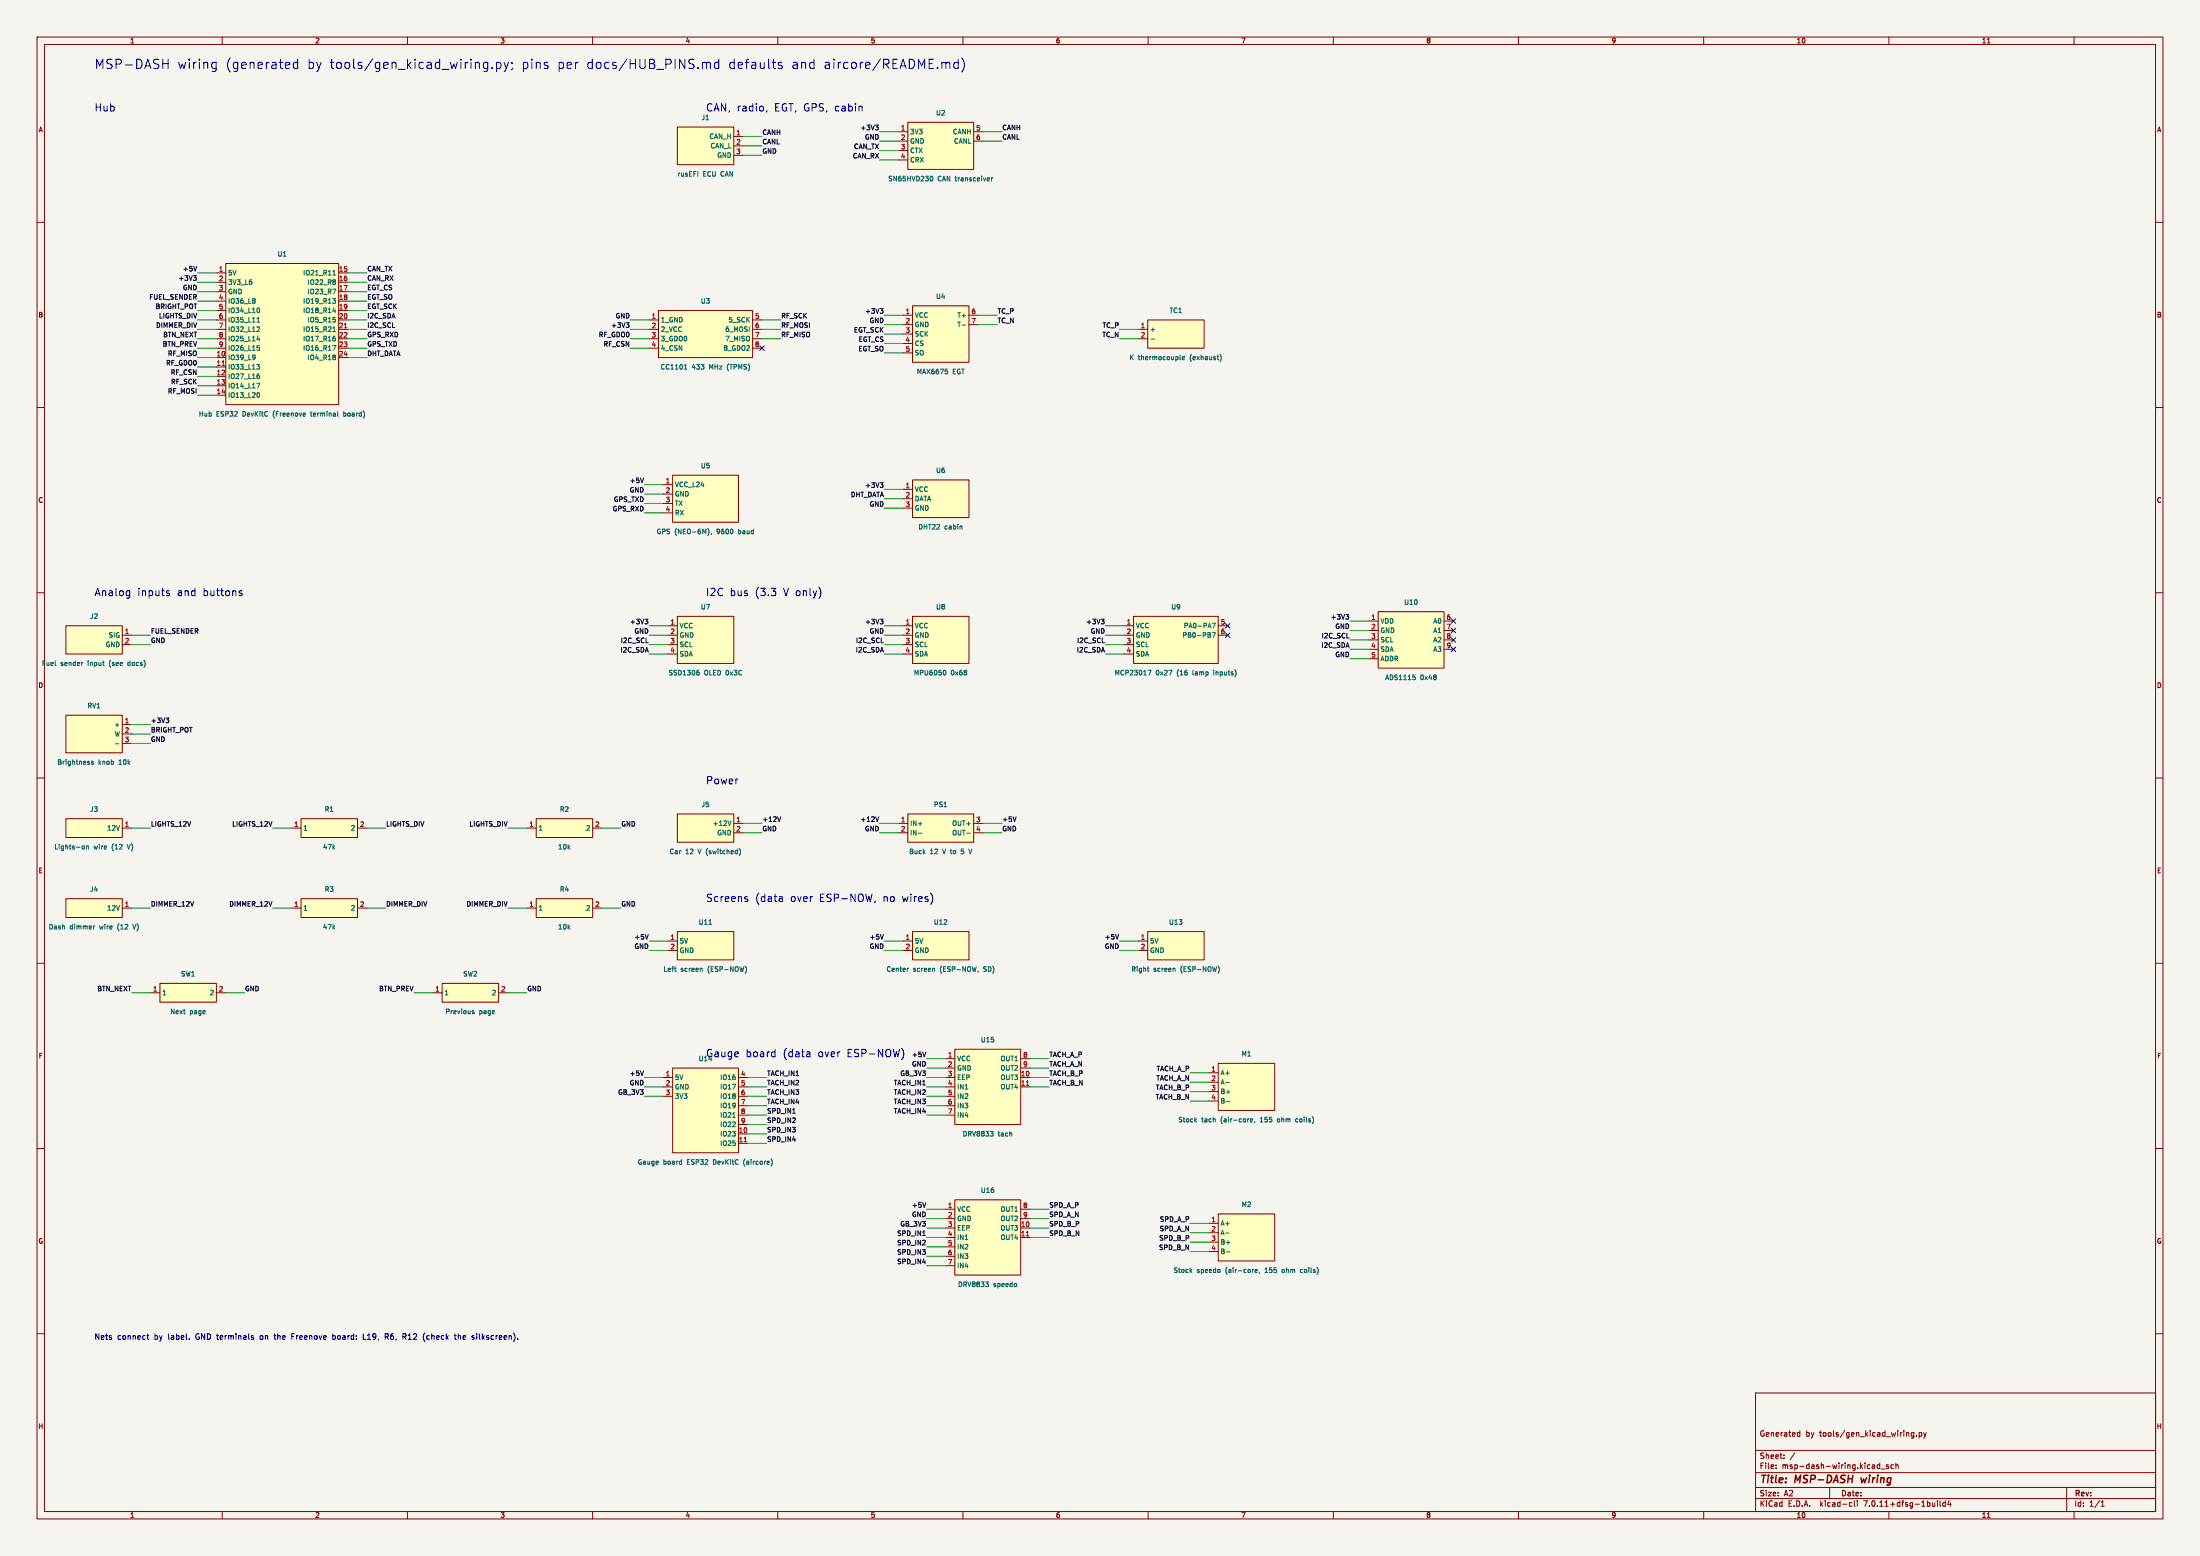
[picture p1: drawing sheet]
<svg xmlns="http://www.w3.org/2000/svg" width="594mm" height="420mm" viewBox="0 0 594 420" stroke-linecap="round" stroke-linejoin="round" font-family="sans-serif">
<path d="M0 0h594v420h-594z" fill="#f5f4ef" stroke="#f5f4ef" stroke-width=".27"/>
<g fill="none" stroke="#840000" stroke-width=".27">
<path d="M10 10h574v400h-574zM12 12h570v396h-570zM60 10v2M110 10v2M160 10v2M210 10v2M260 10v2M310 10v2M360 10v2M410 10v2M460 10v2M510 10v2"/>
<path d="M536.6 11.6h.7M560 10v2M182.9 34.3h15.2v10.2h-15.2zM198.1 36.8h2.6M198.1 39.4h2.6M242.6 35.6h2.5M242.6 38.1h2.5M245.1 33h17.8v12.7h-17.8zM262.9 35.6h2.5M262.9 38.1h2.5M10 60h2M198.1 41.9h2.6"/>
<path d="M242.6 40.6h2.5M242.6 43.2h2.5M582 60h2M58.4 73.7h2.6M58.4 76.2h2.6M58.4 78.7h2.6M61 71.1h30.4v38.1h-30.4zM91.4 73.7h2.6M91.4 76.2h2.6M91.4 78.7h2.6M58.4 88.9h2.6M58.4 91.4h2.6"/>
<path d="M58.4 96.5h2.6M58.4 99.1h2.6M58.4 81.3h2.6M58.4 83.8h2.6M58.4 86.4h2.6M58.4 94h2.6M91.4 88.9h2.6M91.4 91.4h2.6M91.4 96.5h2.6M91.4 81.3h2.6M91.4 83.8h2.6M91.4 86.4h2.6"/>
<path d="M91.4 94h2.6M175.3 88.9h2.5M175.3 91.4h2.5M175.3 86.4h2.5M175.3 94h2.5M177.8 83.8h25.4v12.7h-25.4zM203.2 88.9h2.5M203.2 91.4h2.5M203.2 86.4h2.5M203.2 94h2.5M243.8 85.1h2.6M243.8 87.6h2.6"/>
<path d="M243.8 90.2h2.6M243.8 92.7h2.6M243.8 95.3h2.6M246.4 82.6h15.2v15.2h-15.2zM261.6 85.1h2.6M261.6 87.6h2.6M307.3 88.9h2.6M307.3 91.4h2.6M309.9 86.4h15.2v7.6h-15.2zM10 110h2M58.4 101.6h2.6M58.4 104.1h2.6"/>
<path d="M58.4 106.7h2.6M582 110h2M179.1 130.8h2.5M179.1 133.4h2.5M179.1 135.9h2.5M179.1 138.4h2.5M181.6 128.3h17.8v12.7h-17.8zM243.8 132.1h2.6M243.8 134.6h2.6M243.8 137.2h2.6M246.4 129.5h15.2v10.2h-15.2zM10 160h2"/>
<path d="M582 160h2M17.8 168.9h15.2v7.6h-15.2zM33 171.5h2.6M33 174h2.6M180.3 168.9h2.6M180.3 171.5h2.6M180.3 174h2.6M180.3 176.5h2.6M182.9 166.4h15.2v12.7h-15.2zM243.8 168.9h2.6M243.8 171.5h2.6M243.8 174h2.6"/>
<path d="M243.8 176.5h2.6M246.4 166.4h15.2v12.7h-15.2zM303.5 168.9h2.6M303.5 171.5h2.6M303.5 174h2.6M303.5 176.5h2.6M306.1 166.4h22.8v12.7h-22.8zM328.9 168.9h2.6M328.9 171.5h2.6M369.6 167.6h2.5M369.6 170.2h2.5M369.6 172.7h2.5"/>
<path d="M369.6 175.3h2.5M369.6 177.8h2.5M372.1 165.1h17.8v15.2h-17.8zM389.9 167.6h2.5M389.9 170.2h2.5M389.9 172.7h2.5M389.9 175.3h2.5M17.8 193h15.2v10.2h-15.2zM33 195.6h2.6M33 198.1h2.6M10 210h2M33 200.7h2.6"/>
<path d="M182.9 219.7h15.2v7.6h-15.2zM245.1 219.7h17.8v7.6h-17.8zM582 210h2M17.8 221h15.2v5.1h-15.2zM33 223.5h2.6M78.7 223.5h2.6M81.3 221h15.2v5.1h-15.2zM96.5 223.5h2.6M142.2 223.5h2.6M144.8 221h15.2v5.1h-15.2zM160 223.5h2.6M198.1 222.3h2.6"/>
<path d="M198.1 224.8h2.6M242.6 222.3h2.5M242.6 224.8h2.5M262.9 222.3h2.5M262.9 224.8h2.5M10 260h2M17.8 242.6h15.2v5.1h-15.2zM33 245.1h2.6M78.7 245.1h2.6M81.3 242.6h15.2v5.1h-15.2zM96.5 245.1h2.6M142.2 245.1h2.6"/>
<path d="M144.8 242.6h15.2v5.1h-15.2zM160 245.1h2.6M180.3 254h2.6M180.3 256.5h2.6M182.9 251.5h15.2v7.6h-15.2zM243.8 254h2.6M243.8 256.5h2.6M246.4 251.5h15.2v7.6h-15.2zM307.3 254h2.6M307.3 256.5h2.6M309.9 251.5h15.2v7.6h-15.2zM582 260h2"/>
<path d="M40.6 268h2.6M43.2 265.4h15.2v5.1h-15.2zM58.4 268h2.6M116.8 268h2.6M119.4 265.4h15.2v5.1h-15.2zM134.6 268h2.6M179.1 290.8h2.5M179.1 293.4h2.5M179.1 295.9h2.5M181.6 288.3h17.8v22.9h-17.8zM199.4 290.8h2.5M199.4 293.4h2.5"/>
<path d="M199.4 295.9h2.5M199.4 298.5h2.5M255.3 285.8h2.5M255.3 290.8h2.5M255.3 293.4h2.5M255.3 288.3h2.5M255.3 295.9h2.5M255.3 298.5h2.5M257.8 283.2h17.8v20.3h-17.8zM275.6 285.8h2.5M275.6 290.8h2.5M275.6 293.4h2.5"/>
<path d="M275.6 288.3h2.5M326.4 289.6h2.5M326.4 292.1h2.5M326.4 294.6h2.5M326.4 297.2h2.5M328.9 287h15.3v12.7h-15.3zM10 310h2M199.4 301h2.5M199.4 306.1h2.5M199.4 308.6h2.5M199.4 303.5h2.5M255.3 301h2.5"/>
<path d="M582 310h2M255.3 326.4h2.5M255.3 331.5h2.5M255.3 334h2.5M255.3 328.9h2.5M255.3 336.6h2.5M255.3 339.1h2.5M257.8 323.9h17.8v20.3h-17.8zM275.6 326.4h2.5M275.6 331.5h2.5M275.6 334h2.5M275.6 328.9h2.5"/>
<path d="M326.4 330.2h2.5M326.4 332.7h2.5M326.4 335.3h2.5M326.4 337.8h2.5M328.9 327.7h15.3v12.7h-15.3zM255.3 341.6h2.5M10 360h2M474 376h108v32h-108zM582 360h2M474 397.5h108M474 391.5h108M479.5 396.2v.2"/>
<path d="M479.5 395.4v.2M481.7 393.5v.2M481.7 392.7v.2M484.6 392.1l-1.3 1.9M485.4 387.6h.6M485.4 386.7h.6M486 386.2v1.5M506.8 396.1l.3 .3 .4-.1M507.5 394.9v1.5M507.5 395.4h-.4l-.3 .3M507.9 396.5h1.1M509.9 395.4h-.4l-.2 .2 .1 .2 .5 .1v.4h-.6"/>
<path d="M511.2 395.4h-.4l-.3 .3 .2 .6h.5M511.9 395.5l.6-.1v1M511.9 394.9v1.5M516.7 386.7h-.4l-.3 .3 .2 .6h.5M516.7 386.7v1.2l-.2 .3-.4-.1M517.5 387.5v.2M518.2 386.7h.4l.3 .3-.2 .6h-.5M518.2 386.7v1.5M519.4 386.7l.3 1M519.7 387.7l-.3 .5M520.1 386.7l-.4 1M60 408v2"/>
<path d="M110 408v2M160 408v2M210 408v2M260 408v2M310 408v2M360 408v2M410 408v2M460 408v2M474 404.5h108M474 401.5h108M494 401.5v3M499.6 405.6h.4"/>
<path d="M500 406.5l-.4 .1M500.7 405.1v1.3l.2 .2M501.5 405.1v.1M501.5 405.6v1M510 408v2M523.1 405.1v.1M523.1 405.6v1M523.8 405.1v1.3l.2 .2M525.2 405.6h-.4l-.3 .3 .2 .6h.5M525.2 405.1v1.5M526.2 405l-.3 1.1h.9M526.6 405.6v1"/>
<path d="M536.6 409.6h.7M558 401.5v6.5M560 408v2M567.3 406.6h.9M567.3 405.5l.4-.4v1.5"/>
</g>
<path d="M502.5 398.9l.2 1.3 .5-1" fill="none" stroke="#840000" stroke-width=".4"/>
<g fill="#ffffc2" stroke="#ffffc2" stroke-width=".27">
<path d="M372.1 165.1h17.8v15.2h-17.8z"/>
<path d="M328.9 327.7h15.3v12.7h-15.3z"/>
<path d="M257.8 323.9h17.8v20.3h-17.8z"/>
<path d="M144.8 242.6h15.2v5.1h-15.2z"/>
<path d="M246.4 82.6h15.2v15.2h-15.2z"/>
<path d="M43.2 265.4h15.2v5.1h-15.2z"/>
<path d="M17.8 242.6h15.2v5.1h-15.2z"/>
<path d="M246.4 166.4h15.2v12.7h-15.2z"/>
<path d="M81.3 242.6h15.2v5.1h-15.2z"/>
<path d="M81.3 221h15.2v5.1h-15.2z"/>
<path d="M309.9 86.4h15.2v7.6h-15.2z"/>
<path d="M144.8 221h15.2v5.1h-15.2z"/>
<path d="M17.8 221h15.2v5.1h-15.2z"/>
<path d="M257.8 283.2h17.8v20.3h-17.8z"/>
<path d="M17.8 193h15.2v10.2h-15.2z"/>
<path d="M17.8 168.9h15.2v7.6h-15.2z"/>
<path d="M182.9 34.3h15.2v10.2h-15.2z"/>
<path d="M119.4 265.4h15.2v5.1h-15.2z"/>
<path d="M309.9 251.5h15.2v7.6h-15.2z"/>
<path d="M328.9 287h15.3v12.7h-15.3z"/>
<path d="M246.4 129.5h15.2v10.2h-15.2z"/>
<path d="M181.6 128.3h17.8v12.7h-17.8z"/>
<path d="M306.1 166.4h22.8v12.7h-22.8z"/>
<path d="M61 71.1h30.4v38.1h-30.4z"/>
<path d="M177.8 83.8h25.4v12.7h-25.4z"/>
<path d="M246.4 251.5h15.2v7.6h-15.2z"/>
<path d="M245.1 33h17.8v12.7h-17.8z"/>
<path d="M182.9 166.4h15.2v12.7h-15.2z"/>
<path d="M182.9 251.5h15.2v7.6h-15.2z"/>
<path d="M181.6 288.3h17.8v22.9h-17.8z"/>
<path d="M182.9 219.7h15.2v7.6h-15.2z"/>
<path d="M245.1 219.7h17.8v7.6h-17.8z"/>
</g>
<g fill="none" stroke="#006464" stroke-width=".27">
<path d="M251.3 47.6h.1a.62 .62 0 0 1 .5 .6 .62 .62 0 0 1-.6 .6M267.7 48v.8M268.1 48l-.4 .2M89.8 78h.9l-.6 1.3M89.9 74.2h.7M90 73.3l.2-.3v1.2M90.5 75.6v.3M90.5 76.2v.5M68.8 95.9l.1 .7-.2 .4M68.8 80.7v.4M68.8 81.2v.6M68.9 96.4l-.1 .2"/>
<path d="M69.3 98.4h.8l-.4 .5 .3 .1 .1 .4-.6 .2M69.4 86.9h.7M69.4 91.6h.8M69.4 93.3h.6M69.5 86l.2-.3v1.2M69.6 88.2l.4 .1 .1 .3-.8 .9h.8M69.6 93.8l.5 .2-.1 .4-.4 .2M69.7 83.1a.68 .68 0 0 1 .4 .7 .68 .68 0 0 1-.4 .6M70 91.2v.8M89.8 80.6h.8l-.4 .5 .3 .1 .1 .4-.6 .3M89.8 93.3h.9l-.6 1.3M89.9 84h.8"/>
<path d="M89.9 89.5h.7M90 88.5l.2-.3v1.3M90.1 91.2l.5 .3-.1 .4-.4 .1M90.2 90.7h.3M90.5 83.6v.8M90.5 86.3v.5M90.5 96v.3M90.5 96.5v.5M184.8 99.6h.7M185 98.6l.1-.2v1.2M255.2 99.6h.6M259.7 87.7h1"/>
<path d="M310.8 91.5h1M318.6 95.8v1.1l.2 .2M319.2 96.7l.6-.1v-.3h-.4l-.2 .1 .1 .6h.5M329.4 95.6a1.46 1.46 0 0 1 0 2M69.3 103.4h.9l-.6 1.3M69.6 101.4l.5 .2-.1 .5-.4 .1M69.7 106a.68 .68 0 0 1 .4 .6 .68 .68 0 0 1-.4 .7M69.7 100.9h.3M91.2 112.2l.1 .1M92.8 111.1v1.2M92.8 112.3h.1M92.9 111.5l-.1 .1"/>
<path d="M255.6 100.1l.3 .3-.3 .5M191.1 142.6a1.46 1.46 0 0 1 0 2M192.1 144l-.1 .3M259.7 142v.8M22.3 178.8h.1M327.3 168.2h.8l-.5 1.3M327.3 170.8h.8l-.5 1.2M188.3 181.4l.5 .2-.1 .5-.4 .1M188.4 180.9h.3M255 180.9a.68 .68 0 0 1 .4 .7 .68 .68 0 0 1-.4 .6M309.9 180.9h.9l-.6 1.3M381.5 182.2h.6"/>
<path d="M381.9 182.7l.2 .2-.2 .6M25.2 205.5l-.5 .2 .5 .3v.3h-.5M31.1 200.8h1M22.3 228.4l.3-.1 .2 .3v.5h-.5M23.4 228.5l.5-.1v.8M23.4 228.3v.9M197.4 221.6l-.4 1.2M199.6 229v.1M199.6 229.1a1.47 1.47 0 0 1 0 1.8M248 224.9h.9M261 224.9h1M261.6 229.2l.4 1.2"/>
<path d="M25.6 249.9l-.3 .1M35.8 249.5l.5 1.3M191.4 249.5h.7M127.5 273.1l.5 .3-.2 .2h-.3M127.5 272.8h.5M182.1 261.4h.5M182.5 262.2h.1M189.5 261.4l.1 .8M201.3 260.8a1.49 1.49 0 0 1 0 1.8M245.3 261.4h-.2M252.3 261.4v.8M264.1 262.1v.1"/>
<path d="M264.1 262.2l-.1 .2M309.8 261.4h.4M310 262.1l.2 .1M317.2 261.4l.1 .8M328.9 260.8a1.49 1.49 0 0 1 0 1.8M330.9 292.2h1M331.1 297.3h1M197.8 301.6h.7M208.2 312.9a1.49 1.49 0 0 1 0 1.8M267.4 305.4h.8l-.5 .5M268 305.9v.7M322.7 302.4l.4 .4"/>
<path d="M323.1 302l-.5 .5M337.1 302h.1M337.6 302.4l.6-.1v-.2l-.4-.1-.2 .2 .1 .6h.5M338.8 302.8h.1M338.8 302.8l-.1 .2M350.1 302l-.3 .2 .3 .6M330.9 332.8h1M331.1 337.9h1M266.1 346h.8l-.4 .5M266.8 346.6v.6M321.5 343l.3 .5M321.8 342.6l-.5 .5"/>
<path d="M338.4 342.6h.1M338.9 343.1l.6-.2-.1-.2-.3-.1-.2 .2v.6h.5M340.1 343.4l-.1 .3M351.3 342.6l-.2 .3 .2 .6"/>
</g>
<path d="M59.9 98.6h.8M93 88.5h.7M277.1 293h.7M200.9 308.2h.7M277.1 333.6h.7" fill="none" stroke="#a90000" stroke-width=".27"/>
<g fill="none" stroke="#0f0f0f" stroke-width=".27">
<path d="M236.4 33.8h.7l-.4 .5M236.9 34.3l.2 .2-.2 .5M52.2 74.4h.8l-.4 .5M52.8 74.9l.2 .2-.2 .6M53.1 71.9l-.4 1.2M169.1 87.1h.7l-.4 .5M169.6 87.6l.2 .2-.2 .6M237.6 83.3h.8l-.4 .5M238.2 83.8l.2 .2-.2 .6M173.8 129l-.5 1.3M237.6 130.3h.8l-.4 .5M238.2 130.8l.2 .2-.2 .6"/>
<path d="M174.1 167.1h.8l-.4 .5M174.7 167.6l.2 .3-.2 .5M237.6 167.1h.8l-.4 .5M238.2 167.6l.2 .3-.2 .5M297.3 167.1h.8l-.4 .5M297.9 167.6l.2 .3-.2 .5M363.4 165.9h.7l-.4 .4M363.9 166.3l.2 .3-.2 .5M44.8 193.8h.8l-.4 .5M45.3 194.3l.3 .2-.3 .6M210.8 220.5l-.4 1.2M237.3 220.5l-.5 1.2"/>
<path d="M274.4 220.5l-.5 1.2M175 252.2l-.4 1.3M238.5 252.2l-.4 1.3M302 252.2l-.4 1.3M173.8 289l-.5 1.3M250 284l-.5 1.2M214 300.5h.7M249.1 333.5h.7M250 324.6l-.5 1.3"/>
</g>
<g fill="none" stroke="#0000c2" stroke-width=".27">
<path d="M44 17.2h1.4M45.4 16v2.5M57.6 16.8l.8 .1M58.4 16.8v2l-.3 .4-.6 .1M58.4 18.4l-.8 .1M80.4 16.9l-.7-.1-.5 .5v.7l.2 .4h1M80.4 16v2.5M131.7 16.8v2l-.5 .5-.6-.1M131.7 16.9l-.7-.1-.5 .5v.7l.2 .4h1M132.9 18.2v.3M134.1 16.9l.7-.1 .5 .5v.7l-.3 .4h-.9M134.1 16.8v2.5"/>
<path d="M136.1 16.8l.6 1.7M136.7 18.5l-.2 .6-.4 .2M137.3 16.8l-.6 1.7M138.2 16.9v.3M138.4 18.4l-.3 .4M147.9 17.8v.6M190.4 16.8l.3 .4M190.7 17.2l.4-.4 .6 .1 .1 1.6M190.7 17.2v1.3M194.1 16.9l-.7-.1-.5 .5v.7l.2 .4h1M194.1 16v2.5M208.5 16.8h.9"/>
<path d="M209.2 18.5h.2M211.1 16.9l-.6-.1-.4 .4 .2 .3 .8 .3v.6h-1M256.1 16.8l.4 .4v1.3M258.7 16.9l-.7-.1-.5 .5v.7l.3 .4h.9M258.7 16v2.5M259.7 15.6a2.86 2.86 0 0 1 0 3.8M207.1 29.9l-.2 .4M232.7 28.7l.1 1.3M34.8 159.5l.2 .1M35 159.5v1.6l-.2 .3M45.2 159.5l.5 .1M64.6 159.6h.7"/>
<path d="M208.2 158.8h1.3l-.7 .8M209.4 159.7v.9M221.5 159.1l.1 .7-.1 1.2M35 160.7l-.2 .1M45.2 160.1l.5 .1 .1 .3-.3 .3h-.4M64.6 160l.7 .2 .1 .3-.3 .3-.6-.1M201.4 242.7l.4 .1 .1 .3-.3 .2h-.3M201.4 242l.4 .1M211 242l.3 .3v1M211.3 243.2l-.7 .1M211.3 242.5l-.7 .1M236.3 243.2l-.2 .4"/>
<path d="M251.7 241.9v1.3M209.1 283.9l.2 .1M209.3 283.2v2M209.3 285.2h-.2M218.4 283.9l.3 .3v1M218.7 285.2h-.2M218.7 284.4l-.2 .1M243.6 283.1a2.35 2.35 0 0 1 0 2.8M114.7 359.8l-.1 .1M39.6 360.5h.6M39.9 360v1.3l.3 .2M51.1 361.4v.1"/>
<path d="M68.1 360.5l.3 .1M68.1 361l.3 .1 .1 .2-.5 .2M73.9 360.5h.6M78.8 360.7h.5M79.5 360h-.7v1.5M89.9 361.4l.4 .1M89.9 360v1.5M90.3 360.5l-.4 .1M98.1 360v1.5h.7M104.4 360.8l.5 .7M104.8 360.2l-.8-.2v1.5M104.8 360.7l-.8 .1"/>
<path d="M108.8 360h.6l.2 .3-.1 .4-.7 .1M109.1 360.8l.5 .7M114.6 362l.1 .1M115.3 360.7v.7M122.6 360.5h.6M122.9 360v1.3l.3 .2M123.7 360v1.5M123.9 360.5l-.2 .2M128.7 360v.2M128.7 360.5v1"/>
</g>
<g fill="none" stroke="#009600" stroke-width=".27">
<path d="M200.7 36.8h5M200.7 39.4h5M237.5 38.1h5.1M237.5 35.6h5.1M265.4 38.1h5.1M265.4 35.6h5.1M200.7 41.9h5M237.5 43.2h5.1M237.5 40.6h5.1M53.3 76.2h5.1M53.3 78.7h5.1M53.3 73.7h5.1"/>
<path d="M94 76.2h5.1M94 78.7h5.1M94 73.7h5.1M53.3 88.9h5.1M53.3 91.4h5.1M53.3 86.4h5.1M53.3 81.3h5.1M53.3 83.8h5.1M53.3 94h5.1M53.3 96.5h5.1M53.3 99.1h5.1M94 88.9h5.1"/>
<path d="M94 91.4h5.1M94 86.4h5.1M94 81.3h5.1M94 83.8h5.1M94 94h5.1M94 96.5h5.1M170.2 88.9h5.1M170.2 91.4h5.1M170.2 86.4h5.1M170.2 94h5.1M205.7 88.9h5.1M205.7 91.4h5.1"/>
<path d="M205.7 86.4h5.1M238.8 85.1h5M238.8 87.6h5M238.8 95.3h5M238.8 92.7h5M238.8 90.2h5M264.2 85.1h5M264.2 87.6h5M302.3 88.9h5M302.3 91.4h5M53.3 104.1h5.1M53.3 106.7h5.1"/>
<path d="M53.3 101.6h5.1M174 138.4h5.1M174 133.4h5.1M174 135.9h5.1M174 130.8h5.1M238.8 137.2h5M238.8 134.6h5M238.8 132.1h5M35.6 174h5M35.6 171.5h5M175.3 174h5M175.3 171.5h5"/>
<path d="M175.3 168.9h5M175.3 176.5h5M238.8 174h5M238.8 171.5h5M238.8 168.9h5M238.8 176.5h5M298.4 174h5.1M298.4 171.5h5.1M298.4 168.9h5.1M298.4 176.5h5.1M364.5 177.8h5.1M364.5 175.3h5.1"/>
<path d="M364.5 172.7h5.1M364.5 170.2h5.1M364.5 167.6h5.1M35.6 198.1h5M35.6 195.6h5M35.6 200.7h5M35.6 223.5h5M73.7 223.5h5M99.1 223.5h5M137.2 223.5h5M162.6 223.5h5M200.7 224.8h5"/>
<path d="M200.7 222.3h5M237.5 224.8h5.1M237.5 222.3h5.1M265.4 224.8h5.1M265.4 222.3h5.1M35.6 245.1h5M73.7 245.1h5M99.1 245.1h5M137.2 245.1h5M162.6 245.1h5M175.3 254h5M175.3 256.5h5"/>
<path d="M238.8 254h5M238.8 256.5h5M302.3 254h5M302.3 256.5h5M35.6 268h5M61 268h5M111.8 268h5M137.2 268h5M174 290.8h5.1M174 295.9h5.1M174 293.4h5.1M201.9 290.8h5.1"/>
<path d="M201.9 295.9h5.1M201.9 293.4h5.1M201.9 298.5h5.1M250.2 290.8h5.1M250.2 295.9h5.1M250.2 293.4h5.1M250.2 298.5h5.1M250.2 288.3h5.1M250.2 285.8h5.1M278.1 290.8h5.1M278.1 293.4h5.1M278.1 288.3h5.1"/>
<path d="M278.1 285.8h5.1M321.3 294.6h5.1M321.3 292.1h5.1M321.3 289.6h5.1M321.3 297.2h5.1M201.9 301h5.1M201.9 303.5h5.1M201.9 306.1h5.1M201.9 308.6h5.1M250.2 301h5.1M250.2 328.9h5.1M250.2 326.4h5.1"/>
<path d="M250.2 334h5.1M250.2 331.5h5.1M250.2 336.6h5.1M250.2 339.1h5.1M278.1 328.9h5.1M278.1 326.4h5.1M278.1 334h5.1M278.1 331.5h5.1M321.3 337.8h5.1M321.3 330.2h5.1M321.3 335.3h5.1M321.3 332.7h5.1"/>
<path d="M250.2 341.6h5.1"/>
</g>
<g fill="none" stroke="#000084" stroke-width=".27">
<path d="M205.1 93.4l1.2 1.2M206.3 93.4l-1.2 1.2M330.9 168.3l1.2 1.2M330.9 170.8l1.2 1.3M332.1 168.3l-1.2 1.2M332.1 170.8l-1.2 1.3M391.8 174.7l1.2 1.2M391.8 167l1.2 1.2M391.8 169.6l1.2 1.2M391.8 172.1l1.2 1.2M393 174.7l-1.2 1.2M393 167l-1.2 1.2"/>
<path d="M393 169.6l-1.2 1.2M393 172.1l-1.2 1.2"/>
</g>
<g font-size="3.5" fill="#0000c2">
<text x="25.4" y="18.8">MSP-DASH</text>
<text x="47.7" y="18.8">wiring</text>
<text x="60.7" y="18.8">(generated</text>
<text x="82.7" y="18.8">by tools/gen_kicad_wiring.py;</text>
<text x="140.4" y="18.8">pins</text>
<text x="150" y="18.8">per</text>
<text x="157.8" y="18.8">docs/HUB_PINS.md</text>
<text x="196.1" y="18.8">defaults</text>
<text x="213.1" y="18.8">and</text>
<text x="221.8" y="18.8">aircore/README.md)</text>
</g>
<g font-size="2.8" fill="#0000c2">
<text x="25.4" y="30.2">Hub</text>
<text x="190.5" y="30.2">CAN, radio,</text>
<text x="209" y="30.2">EGT, GPS, cabin</text>
<text x="25.4" y="161">Analog</text>
<text x="37" y="161">inputs</text>
<text x="47.7" y="161">and</text>
<text x="54.7" y="161">buttons</text>
<text x="190.5" y="161">I2C</text>
<text x="196.9" y="161">bus</text>
<text x="203.8" y="161">(3.3</text>
<text x="211.4" y="161">V only)</text>
<text x="190.5" y="211.8">Power</text>
<text x="190.5" y="243.6">Screens</text>
<text x="203.8" y="243.6">(data</text>
<text x="213.3" y="243.6">over</text>
<text x="221.1" y="243.6">ESP-NOW,</text>
<text x="238.3" y="243.6">no</text>
<text x="243.5" y="243.6">wires)</text>
<text x="190.5" y="285.5">Gauge</text>
<text x="201.2" y="285.5">board</text>
<text x="211.3" y="285.5">(data</text>
<text x="220.8" y="285.5">over</text>
<text x="228.6" y="285.5">ESP-NOW)</text>
</g>
<g font-size="2.8" fill="#840000">
<text x="475" y="400.9">Title:</text>
<text x="484.7" y="400.9">MSP-DASH</text>
<text x="503.4" y="400.9">wiring</text>
</g>
<g font-size="2.1" fill="#0000c2">
<text x="25.4" y="361.7">Nets</text>
<text x="31.6" y="361.7">connect</text>
<text x="41.7" y="361.7">by</text>
<text x="45.5" y="361.7">label.</text>
<text x="53.1" y="361.7">GND terminals</text>
<text x="70.8" y="361.7">on</text>
<text x="74.8" y="361.7">the</text>
<text x="79.6" y="361.7">Freenove</text>
<text x="90.8" y="361.7">board:</text>
<text x="99.2" y="361.7">L19,</text>
<text x="105.3" y="361.7">R6,</text>
<text x="110.2" y="361.7">R12</text>
<text x="115.9" y="361.7">(check</text>
<text x="124.6" y="361.7">the</text>
<text x="129.4" y="361.7">silkscreen).</text>
</g>
<g font-size="2.1" fill="#840000">
<text x="475" y="388">Generated</text>
<text x="487.5" y="388">by</text>
<text x="491.3" y="388">tools/gen_kicad_wiring.py</text>
<text x="475" y="394">Sheet:</text>
<text x="475" y="396.7">File:</text>
<text x="481.1" y="396.7">msp-dash-wiring.kicad_sch</text>
<text x="475" y="406.9">KiCad</text>
<text x="475" y="404.1">Size:</text>
<text x="481.7" y="404.1">A2</text>
<text x="482.7" y="406.9">E.D.A.</text>
<text x="491.6" y="406.9">kicad-cli</text>
<text x="497" y="404.1">Date:</text>
<text x="503.5" y="406.9">7.0.11+dfsg-1build4</text>
<text x="560" y="404.3">Rev:</text>
<text x="560" y="406.9">Id:</text>
<text x="564.1" y="406.9">1/1</text>
</g>
<g font-size="1.8" fill="#840000">
<text x="35" y="11.9">1</text>
<text x="85" y="11.9">2</text>
<text x="135" y="11.9">3</text>
<text x="185" y="11.9">4</text>
<text x="235" y="11.9">5</text>
<text x="285" y="11.9">6</text>
<text x="335" y="11.9">7</text>
<text x="385" y="11.9">8</text>
<text x="435" y="11.9">9</text>
<text x="485" y="11.9">10</text>
<text x="535" y="11.9">11</text>
<text x="10.3" y="35.9">A</text>
<text x="582.3" y="35.9">A</text>
<text x="10.3" y="85.9">B</text>
<text x="582.3" y="85.9">B</text>
<text x="10.3" y="135.9">C</text>
<text x="582.3" y="135.9">C</text>
<text x="10.3" y="185.9">D</text>
<text x="582.3" y="185.9">D</text>
<text x="10.3" y="235.9">E</text>
<text x="582.3" y="235.9">E</text>
<text x="10.3" y="285.9">F</text>
<text x="582.3" y="285.9">F</text>
<text x="10.3" y="335.9">G</text>
<text x="582.3" y="335.9">G</text>
<text x="10.2" y="385.9">H</text>
<text x="582.2" y="385.9">H</text>
<text x="35" y="409.9">1</text>
<text x="85" y="409.9">2</text>
<text x="135" y="409.9">3</text>
<text x="185" y="409.9">4</text>
<text x="235" y="409.9">5</text>
<text x="285" y="409.9">6</text>
<text x="335" y="409.9">7</text>
<text x="385" y="409.9">8</text>
<text x="435" y="409.9">9</text>
<text x="485" y="409.9">10</text>
<text x="535" y="409.9">11</text>
</g>
<g font-size="1.8" fill="#006464">
<text x="189.3" y="32.6">J1</text>
<text x="252.6" y="31.3">U2</text>
<text x="191.4" y="37.7">CAN_H</text>
<text x="191.7" y="40.2">CAN_L</text>
<text x="245.6" y="36.4">3V3</text>
<text x="245.6" y="39">GND</text>
<text x="245.6" y="41.5">CTX</text>
<text x="257.2" y="36.4">CANH</text>
<text x="257.5" y="39">CANL</text>
<text x="182.8" y="47.9">rusEFI</text>
<text x="189.8" y="47.9">ECU CAN</text>
<text x="193.5" y="42.8">GND</text>
<text x="245.6" y="44">CRX</text>
<text x="239.7" y="49.1">SN65HVD230</text>
<text x="253.2" y="49.1">CAN transceiver</text>
<text x="74.8" y="69.4">U1</text>
<text x="61.5" y="74.5">5V</text>
<text x="61.5" y="77.1">3V3_L6</text>
<text x="81.7" y="74.5">IO21_R11</text>
<text x="82.9" y="77.1">IO22_R8</text>
<text x="61.5" y="79.6">GND</text>
<text x="61.5" y="82.1">IO36_L8</text>
<text x="81.7" y="82.1">IO19_R13</text>
<text x="82.9" y="79.6">IO23_R7</text>
<text x="189.1" y="82.1">U3</text>
<text x="252.6" y="80.9">U4</text>
<text x="61.5" y="84.7">IO34_L10</text>
<text x="61.5" y="87.2">IO35_L11</text>
<text x="61.5" y="89.8">IO32_L12</text>
<text x="81.7" y="84.7">IO18_R14</text>
<text x="81.7" y="89.8">IO15_R21</text>
<text x="82.9" y="87.2">IO5_R15</text>
<text x="178.3" y="87.2">1_GND</text>
<text x="178.3" y="89.8">2_VCC</text>
<text x="195.7" y="89.8">6_MOSI</text>
<text x="196.6" y="87.2">5_SCK</text>
<text x="246.9" y="86">VCC</text>
<text x="246.9" y="88.5">GND</text>
<text x="258.4" y="86">T+</text>
<text x="258.4" y="88.5">T-</text>
<text x="310.4" y="89.8">+</text>
<text x="315.7" y="84.7">TC1</text>
<text x="61.5" y="92.3">IO25_L14</text>
<text x="61.5" y="94.8">IO26_L15</text>
<text x="81.7" y="92.3">IO17_R16</text>
<text x="81.7" y="94.8">IO16_R17</text>
<text x="178.3" y="92.3">3_GDO0</text>
<text x="178.3" y="94.8">4_CSN</text>
<text x="195.2" y="94.8">8_GDO2</text>
<text x="195.7" y="92.3">7_MISO</text>
<text x="246.9" y="91">SCK</text>
<text x="246.9" y="93.6">CS</text>
<text x="61.5" y="97.4">IO39_L9</text>
<text x="61.5" y="99.9">IO33_L13</text>
<text x="82.9" y="97.4">IO4_R18</text>
<text x="178.2" y="99.9">CC1101</text>
<text x="186.8" y="99.9">433</text>
<text x="191.6" y="99.9">MHz</text>
<text x="196.6" y="99.9">(TPMS)</text>
<text x="246.9" y="96.1">SO</text>
<text x="247.4" y="101.2">MAX6675</text>
<text x="257.2" y="101.2">EGT</text>
<text x="304.9" y="97.4">K</text>
<text x="307.3" y="97.4">thermocouple</text>
<text x="321.3" y="97.4">(exhaust)</text>
<text x="61.5" y="102.5">IO27_L16</text>
<text x="61.5" y="105">IO14_L17</text>
<text x="61.5" y="107.5">IO13_L20</text>
<text x="53.6" y="112.6">Hub</text>
<text x="58.4" y="112.6">ESP32</text>
<text x="65.6" y="112.6">DevKitC</text>
<text x="74" y="112.6">(Freenove</text>
<text x="84.4" y="112.6">terminal</text>
<text x="93.4" y="112.6">board)</text>
<text x="182.1" y="131.7">VCC_L24</text>
<text x="189.1" y="126.6">U5</text>
<text x="252.6" y="127.9">U6</text>
<text x="182.1" y="134.2">GND</text>
<text x="182.1" y="136.8">TX</text>
<text x="246.9" y="132.9">VCC</text>
<text x="246.9" y="135.5">DATA</text>
<text x="182.1" y="139.3">RX</text>
<text x="246.9" y="138">GND</text>
<text x="247.9" y="143.1">DHT22</text>
<text x="255" y="143.1">cabin</text>
<text x="177.2" y="144.4">GPS (NEO-6M),</text>
<text x="193.6" y="144.4">9600</text>
<text x="199.6" y="144.4">baud</text>
<text x="24.2" y="167.2">J2</text>
<text x="189.1" y="164.7">U7</text>
<text x="252.6" y="164.7">U8</text>
<text x="316.1" y="164.7">U9</text>
<text x="379" y="163.4">U10</text>
<text x="29.2" y="172.3">SIG</text>
<text x="183.4" y="169.8">VCC</text>
<text x="183.4" y="172.3">GND</text>
<text x="246.9" y="169.8">VCC</text>
<text x="246.9" y="172.3">GND</text>
<text x="306.6" y="169.8">VCC</text>
<text x="306.6" y="172.3">GND</text>
<text x="319.1" y="172.3">PB0-PB7</text>
<text x="319.5" y="169.8">PA0-PA7</text>
<text x="372.6" y="168.5">VDD</text>
<text x="372.6" y="171">GND</text>
<text x="372.6" y="173.6">SCL</text>
<text x="386.9" y="168.5">A0</text>
<text x="386.9" y="171">A1</text>
<text x="386.9" y="173.6">A2</text>
<text x="11.2" y="179.9">Fuel</text>
<text x="16.3" y="179.9">sender</text>
<text x="23.8" y="179.9">input</text>
<text x="28.4" y="174.9">GND</text>
<text x="29.7" y="179.9">(see</text>
<text x="35" y="179.9">docs)</text>
<text x="183.4" y="174.9">SCL</text>
<text x="183.4" y="177.4">SDA</text>
<text x="246.9" y="174.9">SCL</text>
<text x="246.9" y="177.4">SDA</text>
<text x="306.6" y="174.9">SCL</text>
<text x="306.6" y="177.4">SDA</text>
<text x="372.6" y="176.1">SDA</text>
<text x="372.6" y="178.7">ADDR</text>
<text x="386.9" y="176.1">A3</text>
<text x="180.4" y="182.5">SSD1306</text>
<text x="190.1" y="182.5">OLED 0x3C</text>
<text x="246.6" y="182.5">MPU6050</text>
<text x="256.7" y="182.5">0x68</text>
<text x="300.8" y="182.5">MCP23017</text>
<text x="312" y="182.5">0x27</text>
<text x="317.9" y="182.5">(16</text>
<text x="322.3" y="182.5">lamp</text>
<text x="328.1" y="182.5">inputs)</text>
<text x="373.9" y="183.7">ADS1115</text>
<text x="383.5" y="183.7">0x48</text>
<text x="23.5" y="191.4">RV1</text>
<text x="30.7" y="196.4">+</text>
<text x="30.9" y="199">W</text>
<text x="15.4" y="206.6">Brightness</text>
<text x="26.5" y="206.6">knob</text>
<text x="32.2" y="206.6">10k</text>
<text x="24.2" y="219.3">J3</text>
<text x="87.6" y="219.3">R1</text>
<text x="151.1" y="219.3">R2</text>
<text x="189.3" y="218">J5</text>
<text x="252.1" y="218">PS1</text>
<text x="28.8" y="224.4">12V</text>
<text x="81.8" y="224.4">1</text>
<text x="94.6" y="224.4">2</text>
<text x="145.3" y="224.4">1</text>
<text x="158.1" y="224.4">2</text>
<text x="192.3" y="223.1">+12V</text>
<text x="193.5" y="225.7">GND</text>
<text x="245.6" y="223.1">IN+</text>
<text x="245.6" y="225.7">IN-</text>
<text x="257" y="223.1">OUT+</text>
<text x="257" y="225.7">OUT-</text>
<text x="14.6" y="229.5">Lights-on</text>
<text x="25.3" y="229.5">wire</text>
<text x="30.3" y="229.5">(12</text>
<text x="34.7" y="229.5">V)</text>
<text x="87.1" y="229.5">47k</text>
<text x="150.6" y="229.5">10k</text>
<text x="180.7" y="230.7">Car</text>
<text x="185" y="230.7">12</text>
<text x="188.6" y="230.7">V (switched)</text>
<text x="245.4" y="230.7">Buck</text>
<text x="251.1" y="230.7">12</text>
<text x="254.7" y="230.7">V to</text>
<text x="260" y="230.7">5</text>
<text x="262.4" y="230.7">V</text>
<text x="24.2" y="240.9">J4</text>
<text x="28.8" y="246">12V</text>
<text x="81.8" y="246">1</text>
<text x="87.6" y="240.9">R3</text>
<text x="94.6" y="246">2</text>
<text x="145.3" y="246">1</text>
<text x="151.1" y="240.9">R4</text>
<text x="158.1" y="246">2</text>
<text x="13.1" y="251.1">Dash</text>
<text x="18.8" y="251.1">dimmer</text>
<text x="27" y="251.1">wire</text>
<text x="32" y="251.1">(12</text>
<text x="36.4" y="251.1">V)</text>
<text x="87.1" y="251.1">47k</text>
<text x="150.6" y="251.1">10k</text>
<text x="188.5" y="249.8">U11</text>
<text x="252" y="249.8">U12</text>
<text x="315.5" y="249.8">U13</text>
<text x="183.4" y="254.9">5V</text>
<text x="183.4" y="257.4">GND</text>
<text x="246.9" y="254.9">5V</text>
<text x="246.9" y="257.4">GND</text>
<text x="310.4" y="254.9">5V</text>
<text x="310.4" y="257.4">GND</text>
<text x="48.8" y="263.8">SW1</text>
<text x="125" y="263.8">SW2</text>
<text x="179" y="262.5">Left</text>
<text x="183.8" y="262.5">screen</text>
<text x="191.2" y="262.5">(ESP-NOW)</text>
<text x="239.2" y="262.5">Center</text>
<text x="246.5" y="262.5">screen</text>
<text x="253.9" y="262.5">(ESP-NOW,</text>
<text x="265.8" y="262.5">SD)</text>
<text x="305.4" y="262.5">Right</text>
<text x="311.4" y="262.5">screen</text>
<text x="318.8" y="262.5">(ESP-NOW)</text>
<text x="43.7" y="268.8">1</text>
<text x="56.5" y="268.8">2</text>
<text x="119.9" y="268.8">1</text>
<text x="132.7" y="268.8">2</text>
<text x="45.9" y="273.9">Next</text>
<text x="51.2" y="273.9">page</text>
<text x="120.1" y="273.9">Previous</text>
<text x="129.3" y="273.9">page</text>
<text x="264.7" y="281.5">U15</text>
<text x="258.3" y="286.6">VCC</text>
<text x="270" y="286.6">OUT1</text>
<text x="335.1" y="285.3">M1</text>
<text x="182.1" y="291.7">5V</text>
<text x="194.3" y="291.7">IO16</text>
<text x="258.3" y="289.2">GND</text>
<text x="258.3" y="291.7">EEP</text>
<text x="270" y="291.7">OUT3</text>
<text x="270" y="289.2">OUT2</text>
<text x="329.4" y="290.4">A+</text>
<text x="329.4" y="293">A-</text>
<text x="182.1" y="294.2">GND</text>
<text x="182.1" y="296.8">3V3</text>
<text x="194.3" y="294.2">IO17</text>
<text x="194.3" y="296.8">IO18</text>
<text x="194.3" y="299.3">IO19</text>
<text x="258.3" y="294.2">IN1</text>
<text x="258.3" y="296.8">IN2</text>
<text x="258.3" y="299.3">IN3</text>
<text x="270" y="294.2">OUT4</text>
<text x="329.4" y="295.5">B+</text>
<text x="329.4" y="298">B-</text>
<text x="194.3" y="301.9">IO21</text>
<text x="194.3" y="304.4">IO22</text>
<text x="258.3" y="301.9">IN4</text>
<text x="318" y="303.1">Stock</text>
<text x="324.4" y="303.1">tach</text>
<text x="329.7" y="303.1">(air-core,</text>
<text x="340.5" y="303.1">155</text>
<text x="345.3" y="303.1">ohm</text>
<text x="350.5" y="303.1">coils)</text>
<text x="194.3" y="306.9">IO23</text>
<text x="194.3" y="309.5">IO25</text>
<text x="259.8" y="306.9">DRV8833</text>
<text x="269.5" y="306.9">tach</text>
<text x="172.1" y="314.6">Gauge</text>
<text x="179.1" y="314.6">board</text>
<text x="185.6" y="314.6">ESP32</text>
<text x="192.8" y="314.6">DevKitC</text>
<text x="201.2" y="314.6">(aircore)</text>
<text x="264.7" y="322.2">U16</text>
<text x="258.3" y="327.3">VCC</text>
<text x="258.3" y="329.8">GND</text>
<text x="270" y="327.3">OUT1</text>
<text x="270" y="329.8">OUT2</text>
<text x="335.1" y="326">M2</text>
<text x="258.3" y="332.3">EEP</text>
<text x="258.3" y="334.9">IN1</text>
<text x="270" y="332.3">OUT3</text>
<text x="270" y="334.9">OUT4</text>
<text x="329.4" y="331.1">A+</text>
<text x="329.4" y="333.6">A-</text>
<text x="258.3" y="337.4">IN2</text>
<text x="258.3" y="340">IN3</text>
<text x="329.4" y="336.1">B+</text>
<text x="329.4" y="338.7">B-</text>
<text x="258.3" y="342.5">IN4</text>
<text x="258.6" y="347.6">DRV8833</text>
<text x="268.2" y="347.6">speedo</text>
<text x="316.8" y="343.8">Stock</text>
<text x="323.1" y="343.8">speedo</text>
<text x="331" y="343.8">(air-core,</text>
<text x="341.8" y="343.8">155</text>
<text x="346.6" y="343.8">ohm</text>
<text x="351.8" y="343.8">coils)</text>
</g>
<g font-size="1.8" fill="#0f0f0f">
<text x="232.2" y="35.2">+3V3</text>
<text x="270.5" y="35.2">CANH</text>
<text x="205.7" y="41.6">GND</text>
<text x="205.7" y="39">CANL</text>
<text x="205.7" y="36.5">CANH</text>
<text x="230.5" y="40.3">CAN_TX</text>
<text x="233.4" y="37.7">GND</text>
<text x="270.5" y="37.7">CANL</text>
<text x="230.2" y="42.8">CAN_RX</text>
<text x="48.1" y="75.8">+3V3</text>
<text x="49.3" y="73.3">+5V</text>
<text x="99.1" y="75.8">CAN_RX</text>
<text x="99.1" y="73.3">CAN_TX</text>
<text x="40.2" y="80.9">FUEL_SENDER</text>
<text x="41.9" y="83.5">BRIGHT_POT</text>
<text x="49.3" y="78.4">GND</text>
<text x="99.1" y="80.9">EGT_SO</text>
<text x="99.1" y="83.5">EGT_SCK</text>
<text x="99.1" y="78.4">EGT_CS</text>
<text x="42" y="88.5">DIMMER_DIV</text>
<text x="42.8" y="86">LIGHTS_DIV</text>
<text x="99.1" y="86">I2C_SDA</text>
<text x="99.1" y="88.5">I2C_SCL</text>
<text x="164.9" y="88.5">+3V3</text>
<text x="166.1" y="86">GND</text>
<text x="210.8" y="86">RF_SCK</text>
<text x="210.8" y="88.5">RF_MOSI</text>
<text x="230.5" y="89.8">EGT_SCK</text>
<text x="233.5" y="84.7">+3V3</text>
<text x="234.7" y="87.3">GND</text>
<text x="269.2" y="87.3">TC_N</text>
<text x="269.2" y="84.7">TC_P</text>
<text x="297.6" y="88.5">TC_P</text>
<text x="43.8" y="93.6">BTN_PREV</text>
<text x="43.9" y="91.1">BTN_NEXT</text>
<text x="99.1" y="91.1">GPS_RXD</text>
<text x="99.1" y="93.6">GPS_TXD</text>
<text x="161.6" y="91.1">RF_GDO0</text>
<text x="162.8" y="93.6">RF_CSN</text>
<text x="210.8" y="91.1">RF_MISO</text>
<text x="231.7" y="94.9">EGT_SO</text>
<text x="231.7" y="92.4">EGT_CS</text>
<text x="297.5" y="91.1">TC_N</text>
<text x="44.7" y="98.7">RF_GDO0</text>
<text x="45.2" y="96.2">RF_MISO</text>
<text x="46" y="101.2">RF_CSN</text>
<text x="99.1" y="96.2">DHT_DATA</text>
<text x="45.2" y="106.3">RF_MOSI</text>
<text x="46.1" y="103.8">RF_SCK</text>
<text x="169.9" y="130.5">+5V</text>
<text x="233.5" y="131.7">+3V3</text>
<text x="165.6" y="135.5">GPS_TXD</text>
<text x="169.9" y="133">GND</text>
<text x="229.6" y="134.3">DHT_DATA</text>
<text x="234.7" y="136.8">GND</text>
<text x="165.3" y="138.1">GPS_RXD</text>
<text x="359.2" y="167.3">+3V3</text>
<text x="40.6" y="171.1">FUEL_SENDER</text>
<text x="40.6" y="173.6">GND</text>
<text x="167.5" y="173.6">I2C_SCL</text>
<text x="170" y="168.6">+3V3</text>
<text x="171.2" y="171.1">GND</text>
<text x="231" y="173.6">I2C_SCL</text>
<text x="233.5" y="168.6">+3V3</text>
<text x="234.7" y="171.1">GND</text>
<text x="290.7" y="173.6">I2C_SCL</text>
<text x="293.2" y="168.6">+3V3</text>
<text x="294.4" y="171.1">GND</text>
<text x="356.7" y="172.4">I2C_SCL</text>
<text x="360.4" y="169.8">GND</text>
<text x="167.4" y="176.2">I2C_SDA</text>
<text x="230.9" y="176.2">I2C_SDA</text>
<text x="290.6" y="176.2">I2C_SDA</text>
<text x="356.7" y="174.9">I2C_SDA</text>
<text x="360.4" y="177.5">GND</text>
<text x="40.6" y="197.8">BRIGHT_POT</text>
<text x="40.6" y="195.2">+3V3</text>
<text x="40.6" y="200.3">GND</text>
<text x="205.7" y="221.9">+12V</text>
<text x="232.2" y="221.9">+12V</text>
<text x="270.5" y="221.9">+5V</text>
<text x="40.6" y="223.2">LIGHTS_12V</text>
<text x="62.6" y="223.2">LIGHTS_12V</text>
<text x="104.1" y="223.2">LIGHTS_DIV</text>
<text x="126.6" y="223.2">LIGHTS_DIV</text>
<text x="167.6" y="223.2">GND</text>
<text x="205.7" y="224.4">GND</text>
<text x="233.4" y="224.4">GND</text>
<text x="270.5" y="224.4">GND</text>
<text x="40.6" y="244.8">DIMMER_12V</text>
<text x="61.8" y="244.8">DIMMER_12V</text>
<text x="104.1" y="244.8">DIMMER_DIV</text>
<text x="125.8" y="244.8">DIMMER_DIV</text>
<text x="167.6" y="244.8">GND</text>
<text x="171.2" y="256.2">GND</text>
<text x="171.2" y="253.7">+5V</text>
<text x="234.7" y="253.7">+5V</text>
<text x="234.7" y="256.2">GND</text>
<text x="298.2" y="253.7">+5V</text>
<text x="298.2" y="256.2">GND</text>
<text x="26.2" y="267.6">BTN_NEXT</text>
<text x="66" y="267.6">GND</text>
<text x="102.2" y="267.6">BTN_PREV</text>
<text x="142.2" y="267.6">GND</text>
<text x="246.1" y="285.4">+5V</text>
<text x="246.1" y="287.9">GND</text>
<text x="283.2" y="285.4">TACH_A_P</text>
<text x="283.2" y="287.9">TACH_A_N</text>
<text x="169.9" y="290.5">+5V</text>
<text x="169.9" y="293">GND</text>
<text x="207" y="290.5">TACH_IN1</text>
<text x="207" y="293">TACH_IN2</text>
<text x="241.2" y="293">TACH_IN1</text>
<text x="243" y="290.5">GB_3V3</text>
<text x="283.2" y="290.5">TACH_B_P</text>
<text x="283.2" y="293">TACH_B_N</text>
<text x="312.1" y="291.8">TACH_A_N</text>
<text x="312.2" y="289.2">TACH_A_P</text>
<text x="166.8" y="295.6">GB_3V3</text>
<text x="207" y="295.6">TACH_IN3</text>
<text x="207" y="298.1">TACH_IN4</text>
<text x="241.2" y="295.6">TACH_IN2</text>
<text x="241.2" y="298.1">TACH_IN3</text>
<text x="311.9" y="296.8">TACH_B_N</text>
<text x="312" y="294.3">TACH_B_P</text>
<text x="207" y="300.6">SPD_IN1</text>
<text x="207" y="303.2">SPD_IN2</text>
<text x="207" y="305.7">SPD_IN3</text>
<text x="241.2" y="300.6">TACH_IN4</text>
<text x="207" y="308.3">SPD_IN4</text>
<text x="246.1" y="326">+5V</text>
<text x="246.1" y="328.6">GND</text>
<text x="283.2" y="328.6">SPD_A_N</text>
<text x="283.2" y="326">SPD_A_P</text>
<text x="313.1" y="329.9">SPD_A_P</text>
<text x="242.1" y="333.7">SPD_IN1</text>
<text x="243" y="331.1">GB_3V3</text>
<text x="283.2" y="331.1">SPD_B_P</text>
<text x="283.2" y="333.7">SPD_B_N</text>
<text x="312.9" y="334.9">SPD_B_P</text>
<text x="313" y="332.4">SPD_A_N</text>
<text x="242.1" y="338.7">SPD_IN3</text>
<text x="242.1" y="336.2">SPD_IN2</text>
<text x="242.1" y="341.3">SPD_IN4</text>
<text x="312.8" y="337.5">SPD_B_N</text>
</g>
<g font-size="1.8" fill="#a90000">
<text x="243.1" y="35.3">1</text>
<text x="263.5" y="35.3">5</text>
<text x="198.7" y="36.6">1</text>
<text x="198.7" y="39.1">2</text>
<text x="198.7" y="41.7">3</text>
<text x="243.1" y="37.8">2</text>
<text x="243.1" y="40.4">3</text>
<text x="263.5" y="37.8">6</text>
<text x="243.1" y="42.9">4</text>
<text x="59" y="73.4">1</text>
<text x="59" y="75.9">2</text>
<text x="91.4" y="73.4">15</text>
<text x="91.4" y="75.9">16</text>
<text x="59" y="78.5">3</text>
<text x="59" y="81">4</text>
<text x="59" y="83.6">5</text>
<text x="91.4" y="78.5">17</text>
<text x="91.4" y="81">18</text>
<text x="91.4" y="83.6">19</text>
<text x="59" y="86.1">6</text>
<text x="59" y="88.6">7</text>
<text x="91.4" y="86.1">20</text>
<text x="91.4" y="88.6">21</text>
<text x="175.8" y="86.1">1</text>
<text x="175.8" y="88.6">2</text>
<text x="203.8" y="86.1">5</text>
<text x="203.8" y="88.6">6</text>
<text x="244.4" y="84.8">1</text>
<text x="244.4" y="87.4">2</text>
<text x="244.4" y="89.9">3</text>
<text x="262.2" y="84.8">6</text>
<text x="262.2" y="87.4">7</text>
<text x="307.9" y="88.6">1</text>
<text x="59" y="91.2">8</text>
<text x="59" y="93.7">9</text>
<text x="91.4" y="91.2">22</text>
<text x="91.4" y="93.7">23</text>
<text x="175.8" y="91.2">3</text>
<text x="175.8" y="93.7">4</text>
<text x="203.8" y="91.2">7</text>
<text x="203.8" y="93.7">8</text>
<text x="244.4" y="92.5">4</text>
<text x="244.4" y="95">5</text>
<text x="307.9" y="91.2">2</text>
<text x="58.4" y="96.3">10</text>
<text x="58.4" y="98.8">11</text>
<text x="58.4" y="101.3">12</text>
<text x="91.4" y="96.3">24</text>
<text x="58.4" y="103.9">13</text>
<text x="58.4" y="106.4">14</text>
<text x="179.6" y="130.6">1</text>
<text x="244.4" y="131.8">1</text>
<text x="179.6" y="133.1">2</text>
<text x="179.6" y="135.6">3</text>
<text x="244.4" y="134.4">2</text>
<text x="244.4" y="136.9">3</text>
<text x="179.6" y="138.2">4</text>
<text x="370.1" y="167.4">1</text>
<text x="390.5" y="167.4">6</text>
<text x="33.6" y="171.2">1</text>
<text x="33.6" y="173.7">2</text>
<text x="180.9" y="168.7">1</text>
<text x="180.9" y="171.2">2</text>
<text x="180.9" y="173.7">3</text>
<text x="244.4" y="168.7">1</text>
<text x="244.4" y="171.2">2</text>
<text x="244.4" y="173.7">3</text>
<text x="304.1" y="168.7">1</text>
<text x="304.1" y="171.2">2</text>
<text x="304.1" y="173.7">3</text>
<text x="329.5" y="168.7">5</text>
<text x="329.5" y="171.2">6</text>
<text x="370.1" y="169.9">2</text>
<text x="370.1" y="172.5">3</text>
<text x="390.5" y="169.9">7</text>
<text x="390.5" y="172.5">8</text>
<text x="180.9" y="176.3">4</text>
<text x="244.4" y="176.3">4</text>
<text x="304.1" y="176.3">4</text>
<text x="370.1" y="175">4</text>
<text x="370.1" y="177.5">5</text>
<text x="390.5" y="175">9</text>
<text x="33.6" y="195.3">1</text>
<text x="33.6" y="197.9">2</text>
<text x="33.6" y="200.4">3</text>
<text x="198.7" y="222">1</text>
<text x="243.1" y="222">1</text>
<text x="263.5" y="222">3</text>
<text x="33.6" y="223.3">1</text>
<text x="79.3" y="223.3">1</text>
<text x="97.1" y="223.3">2</text>
<text x="142.8" y="223.3">1</text>
<text x="160.6" y="223.3">2</text>
<text x="198.7" y="224.5">2</text>
<text x="243.1" y="224.5">2</text>
<text x="263.5" y="224.5">4</text>
<text x="33.6" y="244.9">1</text>
<text x="79.3" y="244.9">1</text>
<text x="97.1" y="244.9">2</text>
<text x="142.8" y="244.9">1</text>
<text x="160.6" y="244.9">2</text>
<text x="180.9" y="253.7">1</text>
<text x="180.9" y="256.3">2</text>
<text x="244.4" y="253.7">1</text>
<text x="244.4" y="256.3">2</text>
<text x="307.9" y="253.7">1</text>
<text x="307.9" y="256.3">2</text>
<text x="41.2" y="267.7">1</text>
<text x="59" y="267.7">2</text>
<text x="117.4" y="267.7">1</text>
<text x="135.2" y="267.7">2</text>
<text x="255.8" y="285.5">1</text>
<text x="276.2" y="285.5">8</text>
<text x="179.6" y="290.6">1</text>
<text x="179.6" y="293.1">2</text>
<text x="200" y="290.6">4</text>
<text x="200" y="293.1">5</text>
<text x="255.8" y="288">2</text>
<text x="255.8" y="290.6">3</text>
<text x="255.8" y="293.1">4</text>
<text x="275.5" y="290.6">10</text>
<text x="275.5" y="293.1">11</text>
<text x="276.2" y="288">9</text>
<text x="327" y="289.3">1</text>
<text x="327" y="291.8">2</text>
<text x="179.6" y="295.7">3</text>
<text x="200" y="295.7">6</text>
<text x="200" y="298.2">7</text>
<text x="255.8" y="295.7">5</text>
<text x="255.8" y="298.2">6</text>
<text x="327" y="294.4">3</text>
<text x="327" y="296.9">4</text>
<text x="199.3" y="305.8">10</text>
<text x="200" y="300.7">8</text>
<text x="200" y="303.3">9</text>
<text x="255.8" y="300.7">7</text>
<text x="199.3" y="308.4">11</text>
<text x="255.8" y="326.1">1</text>
<text x="255.8" y="328.7">2</text>
<text x="276.2" y="326.1">8</text>
<text x="276.2" y="328.7">9</text>
<text x="327" y="329.9">1</text>
<text x="255.8" y="331.2">3</text>
<text x="255.8" y="333.8">4</text>
<text x="275.5" y="331.2">10</text>
<text x="275.5" y="333.8">11</text>
<text x="327" y="332.5">2</text>
<text x="327" y="335">3</text>
<text x="255.8" y="336.3">5</text>
<text x="255.8" y="338.8">6</text>
<text x="255.8" y="341.4">7</text>
<text x="327" y="337.6">4</text>
</g>
<text font-size="1.8" fill="#0000c2" x="188.5" y="286.6">U14</text>
</svg>
